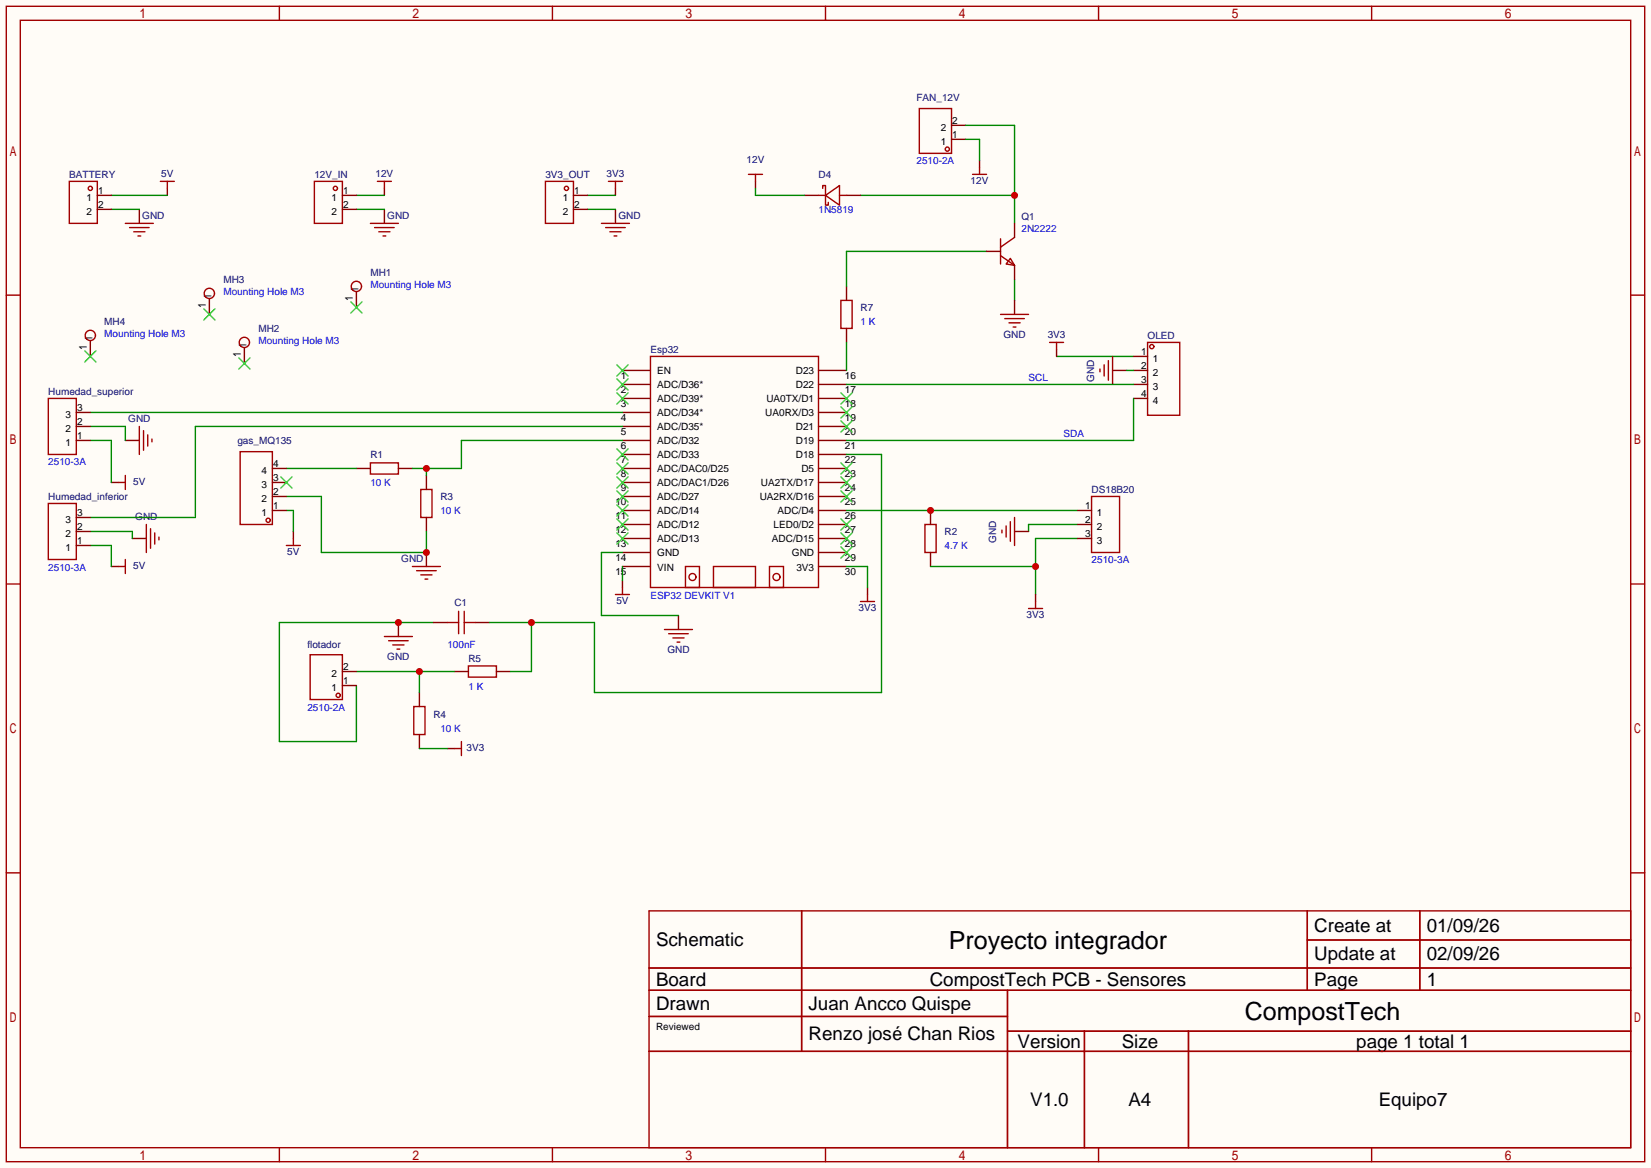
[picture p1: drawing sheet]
<svg xmlns="http://www.w3.org/2000/svg" width="299mm" height="212mm" viewBox="0 0 299 212" stroke-linecap="round" stroke-linejoin="round" font-family="sans-serif">
<path d="M0 0h299.5v211.8h-299.5z" fill="#fffcf7"/>
<g fill="none" stroke="#a10000" stroke-width=".25">
<path d="M1.1 1.1h297.2v209.6h-297.2zM3.7 3.7h292.1v204.5h-292.1zM50.7 1.1v2.6M100.2 1.1v2.6M149.7 1.1v2.6M199.3 1.1v2.6M248.8 1.1v2.6M1.1 53.5h2.6M152.5 54.5h2.1v5.1h-2.1zM295.8 53.5h2.5M118 64.6h30.5v42h-30.5zM67.2 83.9h5.1v2.1h-5.1z"/>
<path d="M76.3 88.8h2.1v5.1h-2.1zM167.8 95.1h2v5.1h-2zM1.1 105.9h2.6M124.3 102.7h2.6v3.9h-2.6zM129.4 102.7h7.6v3.9h-7.6zM139.6 102.7h2.5v3.9h-2.5zM295.8 105.9h2.5M75.1 128.1h2v5.1h-2zM85 120.8h5v2h-5zM1.1 158.3h2.6M295.8 158.3h2.5M117.7 165.2h178.1v43h-178.1z"/>
<path d="M117.7 175.6h178.1M117.7 179.6h178.1M145.4 165.2v25.5M182.7 179.6v28.6M237.1 165.2v14.4M237.1 170.5h58.7M257.5 165.2v14.4M117.7 184.4h65M117.7 190.7h178.1M182.7 187h113.1M196.7 187v21.2M215.6 187v21.2"/>
<path d="M50.7 208.2v2.5M100.2 208.2v2.5M149.7 208.2v2.5M199.3 208.2v2.5M248.8 208.2v2.5"/>
<circle cx="125.6" cy="104.7" r=".63"/>
<circle cx="140.8" cy="104.7" r=".63"/>
</g>
<g fill="none" stroke="#870000" stroke-width=".25">
<path d="M153.5 51.9v2.6M153.5 59.6v2.5M112.9 67.2h5.1M112.9 69.7h5.1M112.9 72.3h5.1M112.9 74.8h5.1M112.9 77.3h5.1M112.9 79.9h5.1M148.5 67.2h5M148.5 69.7h5M148.5 72.3h5M148.5 74.8h5"/>
<path d="M148.5 77.3h5M148.5 79.9h5M64.6 85h2.6M72.3 85h2.5M77.3 86.2v2.6M77.3 93.9v2.5M112.9 90h5.1M112.9 92.6h5.1M112.9 95.1h5.1M112.9 97.7h5.1M112.9 82.4h5.1M112.9 85h5.1"/>
<path d="M112.9 87.5h5.1M148.5 90h5M148.5 92.6h5M148.5 95.1h5M148.5 97.7h5M148.5 82.4h5M148.5 85h5M148.5 87.5h5M168.8 92.6v2.5M112.9 100.2h5.1M112.9 102.7h5.1M148.5 100.2h5"/>
<path d="M148.5 102.7h5M168.8 100.2v2.5M76.1 125.6v2.5M76.1 133.2v2.6M82.4 121.8h2.6M90 121.8h2.6"/>
</g>
<g fill="none" stroke="#3c3" stroke-width=".25">
<path d="M111.9 66.2l2 2M111.9 68.7l2 2M111.9 71.2l2 2.1M113.9 66.2l-2 2M113.9 68.7l-2 2M113.9 71.2l-2 2.1M152.5 71.2l2.1 2.1M152.5 73.8l2.1 2M152.5 76.3l2.1 2.1M154.6 71.2l-2.1 2.1M154.6 73.8l-2.1 2M154.6 76.3l-2.1 2.1"/>
<path d="M111.9 89l2 2.1M111.9 91.6l2 2M111.9 94.1l2 2M111.9 96.6l2 2.1M111.9 81.4l2 2M111.9 83.9l2 2.1M111.9 86.5l2 2M113.9 89l-2 2.1M113.9 91.6l-2 2M113.9 94.1l-2 2M113.9 96.6l-2 2.1M113.9 81.4l-2 2"/>
<path d="M113.9 83.9l-2 2.1M113.9 86.5l-2 2M152.5 83.9l2.1 2.1M152.5 86.5l2.1 2M152.5 89l2.1 2.1M152.5 94.1l2.1 2M152.5 96.6l2.1 2.1M152.5 99.2l2.1 2M154.6 83.9l-2.1 2.1M154.6 86.5l-2.1 2M154.6 89l-2.1 2.1M154.6 94.1l-2.1 2"/>
<path d="M154.6 96.6l-2.1 2.1M154.6 99.2l-2.1 2"/>
</g>
<path d="M191.6 64.6h14M195.5 95.1h-8.9v1.3M195.5 97.7h-7.7v10.1M168.8 102.7h19" fill="none" stroke="#008700" stroke-width=".25"/>
<circle cx="187.8" cy="102.7" r=".63" fill="#c00"/>
<path d="M153.5 92.6h42" fill="none" stroke="#008700" stroke-width=".25"/>
<circle cx="168.8" cy="92.6" r=".63" fill="#c00"/>
<g fill="none" stroke="#870000" stroke-width=".25">
<path d="M25.3 38v2.5M30.4 34.2v1.2M69.7 34.2v1.2M69.7 38v2.5M111.6 34.2v1.2M111.6 38v2.5M137 32.9v1.3M177.7 29.1v1.3M22.7 79.9h2.6M191.6 63.4v1.2M20.2 87.5h1.3M24 97.7h2.5"/>
<path d="M53.2 96.4v1.3M184 96.4h2.6M20.2 102.7h1.3M72.3 112.9v2.5M77.3 100.2v2.5M112.9 105.3v1.3M123.1 111.6v2.6M157.4 106.6v1.2M187.8 107.8v1.3M81.2 135.8h1.2"/>
</g>
<g fill="none" stroke="#a10000" stroke-width=".25">
<path d="M29.1 32.9h2.5M30.4 32.9v1.3M68.5 32.9h2.5M69.7 32.9v1.3M110.4 32.9h2.5M111.6 32.9v1.3M135.8 31.6h2.5M137 31.6v1.3M176.4 31.6h2.5M177.7 30.4v1.2M22.7 40.5h5.1M23.5 41.3h3.6"/>
<path d="M24.3 42h2M25 42.8h.5M67.2 40.5h5.1M67.9 41.3h3.6M68.7 42h2M69.5 42.8h.5M109.1 40.5h5.1M109.9 41.3h3.5M110.6 42h2M111.4 42.8h.5M25.3 77.3v5.1M26 78.1v3.6"/>
<path d="M26.8 78.9v2M27.6 79.6v.5M190.4 62.1h2.5M191.6 62.1v1.3M21.5 87.5h1.2M22.7 86.2v2.6M26.5 95.1v5.1M27.3 95.9v3.5M28.1 96.6v2.1M28.8 97.4v.5M51.9 98.9h2.6M53.2 97.7v1.2"/>
<path d="M181.7 96.1v.5M182.5 95.4v2M183.3 94.6v3.6M184 93.9v5M21.5 102.7h1.2M22.7 101.5v2.5M69.7 115.4h5.1M70.5 116.2h3.5M71.2 117h2.1M72 117.7h.5M74.8 102.7h5.1M75.6 103.5h3.5"/>
<path d="M76.3 104.3h2.1M77.1 105h.5M111.6 107.8h2.6M112.9 106.6v1.2M120.5 114.2h5.1M121.3 114.9h3.5M122 115.7h2.1M122.8 116.5h.5M156.1 109.1h2.5M157.4 107.8v1.3M186.6 110.4h2.5M187.8 109.1v1.3"/>
<path d="M82.4 135.8h1.3M83.7 134.5v2.5"/>
</g>
<g fill="none" stroke="#008700" stroke-width=".25">
<path d="M20.2 35.4h10.2M20.2 38h5.1M64.6 35.4h5.1M64.6 38h5.1M106.6 35.4h5M106.6 38h5M16.4 77.3h6.3v2.6M16.4 79.9h3.8v7.6M16.4 74.8h96.5M112.9 77.3h-77.5v16.6h-19M16.4 96.4h7.6v1.3M16.4 98.9h3.8v3.8"/>
<path d="M51.9 90h6.4v10.2h19v-3.8M51.9 92.6h1.3v3.8M112.9 100.2h-3.8v11.4h14M112.9 102.7v2.6"/>
</g>
<circle cx="77.3" cy="100.2" r=".63" fill="#c00"/>
<path d="M112.9 79.9h-29.2v5.1h-8.9M51.9 85h12.7M77.3 85v1.2" fill="none" stroke="#008700" stroke-width=".25"/>
<circle cx="77.3" cy="85" r=".63" fill="#c00"/>
<path d="M78.6 112.9h-27.9v21.6h13.9v-10.2" fill="none" stroke="#008700" stroke-width=".25"/>
<circle cx="72.3" cy="112.9" r=".63" fill="#c00"/>
<path d="M78.6 112.9h2.6M86.2 112.9h2.6" fill="none" stroke="#870000" stroke-width=".25"/>
<path d="M81.2 112.9h2M83.2 110.9v4M84.2 110.9v4M84.2 112.9h2" fill="none" stroke="#a10000" stroke-width=".25"/>
<path d="M64.6 121.8h17.8M76.1 121.8v3.8" fill="none" stroke="#008700" stroke-width=".25"/>
<circle cx="76.1" cy="121.8" r=".63" fill="#c00"/>
<path d="M153.5 82.4h6.4v43.2h-52.1v-12.7h-19M96.4 112.9v8.9h-3.8" fill="none" stroke="#008700" stroke-width=".25"/>
<circle cx="96.4" cy="112.9" r=".63" fill="#c00"/>
<g fill="none" stroke="#870000" stroke-width=".25">
<path d="M17.7 35.4h2.5M17.7 38h2.5M62.1 35.4h2.5M62.1 38h2.5M104 35.4h2.6M104 38h2.6M172.6 25.3h2.5M172.6 22.7h2.5M38 54.2v2.8M64.6 53v2.8M13.8 79.9h2.6M13.8 77.3h2.6"/>
<path d="M13.8 74.8h2.6M16.4 61.8v2.8M44.3 63.1v2.8M201.8 67.2h2.5M205.6 64.6h2.6M205.6 67.2h2.6M205.6 69.7h2.6M205.6 72.3h2.6M13.8 98.9h2.6M13.8 96.4h2.6M13.8 93.9h2.6M49.4 92.6h2.5"/>
<path d="M49.4 90h2.5M49.4 87.5h2.5M49.4 85h2.5M195.5 92.6h2.5M195.5 95.1h2.5M195.5 97.7h2.5M62.1 124.3h2.5M62.1 121.8h2.5"/>
</g>
<path d="M37 56l2 2M39 56l-2 2M63.6 54.7l2.1 2.1M65.7 54.7l-2.1 2.1M15.4 63.6l2 2.1M17.4 63.6l-2 2.1M43.3 64.9l2 2M45.3 64.9l-2 2M50.9 86.5l2.1 2M53 86.5l-2.1 2" fill="none" stroke="#3c3" stroke-width=".25"/>
<g fill="none" stroke="#a10000" stroke-width=".25">
<path d="M166.8 19.7h5.8v8.1h-5.8zM12.6 32.9h5.1v7.6h-5.1zM57 32.9h5.1v7.6h-5.1zM98.9 32.9h5.1v7.6h-5.1zM8.8 72.3h5v10.1h-5zM199.5 66.9v.5M200.3 66.2v2M201 65.4v3.6M201.8 64.6v5.1M208.2 62.1h5.8v13.2h-5.8zM8.8 91.3h5v10.2h-5zM43.6 81.9h5.8v13.2h-5.8z"/>
<path d="M198 90h5.1v10.2h-5.1zM56.3 118.7h5.8v8.2h-5.8z"/>
<circle cx="16.4" cy="34.2" r=".38"/>
<circle cx="60.8" cy="34.2" r=".38"/>
<circle cx="102.7" cy="34.2" r=".38"/>
<circle cx="171.8" cy="27.1" r=".38"/>
<circle cx="38" cy="53.2" r=".93"/>
<circle cx="64.6" cy="51.9" r=".93"/>
<circle cx="16.4" cy="60.8" r=".93"/>
<circle cx="44.3" cy="62.1" r=".93"/>
<circle cx="208.9" cy="62.9" r=".38"/>
<circle cx="48.6" cy="94.4" r=".38"/>
<circle cx="61.3" cy="126.1" r=".38"/>
</g>
<path d="M156.1 35.4h27.9M175.1 22.7h8.9v17.8M178.9 45.6h-25.4v6.3M184 50.7v3.8M153.5 69.7h52.1M204.3 67.2h1.3M205.6 72.3v7.6h-52.1M153.5 102.7h3.9v3.9M76.1 135.8h5.1" fill="none" stroke="#008700" stroke-width=".25"/>
<circle cx="184" cy="35.4" r=".63" fill="#c00"/>
<path d="M145.9 35.4h2.6M153.5 35.4h2.6M178.9 45.6h2.6M184 40.5v2.6M184 48.1v2.6M184 54.5v2.5" fill="none" stroke="#870000" stroke-width=".25"/>
<path d="M148.5 35.4h1.2M149.2 34.2v-.5h.5v3.5h.5v-.5M149.7 35.4l2.6-1.7v3.5zM152.3 35.4h1.2M181.5 57h5.1M181.5 43.3v4.6M181.5 46.4l2.5 1.7M182.2 57.8h3.6M183 58.5h2M183.3 46.9l.7 1.2-1.5-.2zM183.8 59.3h.5M184 43.1l-2.5 1.7" fill="none" stroke="#a10000" stroke-width=".25"/>
<path d="M137 34.2v1.2h8.9M175.1 25.3h2.6v3.8M153.5 62.1v5.1" fill="none" stroke="#008700" stroke-width=".25"/>
<g font-size="4.5">
<text x="172.1" y="172.1">Proyecto integrador</text>
<text x="225.8" y="185">CompostTech</text>
</g>
<g font-size="3.4">
<text x="119" y="171.5">Schematic</text>
<text x="238.4" y="169">Create at</text>
<text x="258.8" y="169">01/09/26</text>
<text x="119" y="178.7">Board</text>
<text x="168.6" y="178.7">CompostTech PCB - Sensores</text>
<text x="238.4" y="174.2">Update at</text>
<text x="238.4" y="178.7">Page</text>
<text x="258.8" y="174.2">02/09/26</text>
<text x="258.8" y="178.7">1</text>
<text x="119" y="183.1">Drawn</text>
<text x="146.7" y="183.1">Juan Ancco Quispe</text>
<text x="146.7" y="188.7">Renzo josé Chan Rios</text>
<text x="184.6" y="190">Version</text>
<text x="203.5" y="190">Size</text>
<text x="246" y="190">page 1 total 1</text>
<text x="186.9" y="200.6">V1.0</text>
<text x="204.7" y="200.6">A4</text>
<text x="250.1" y="200.6">Equipo7</text>
</g>
<g font-size="1.8" fill="#000080">
<text x="166.2" y="18.4">FAN_12V</text>
<text x="135.4" y="29.6">12V</text>
<text x="12.6" y="32.3">BATTERY</text>
<text x="29.2" y="32.1">5V</text>
<text x="57" y="32.3">12V_IN</text>
<text x="68.1" y="32.1">12V</text>
<text x="98.9" y="32.3">3V3_OUT</text>
<text x="110" y="32.1">3V3</text>
<text x="148.5" y="32.3">D4</text>
<text x="176.1" y="33.4">12V</text>
<text x="25.8" y="39.7">GND</text>
<text x="70.2" y="39.7">GND</text>
<text x="112.2" y="39.7">GND</text>
<text x="185.3" y="40">Q1</text>
<text x="40.5" y="51.4">MH3</text>
<text x="67.2" y="50.1">MH1</text>
<text x="18.9" y="59">MH4</text>
<text x="156.1" y="56.5">R7</text>
<text x="46.9" y="60.3">MH2</text>
<text x="118" y="64.1">Esp32</text>
<text x="182" y="61.3">GND</text>
<text x="190" y="61.3">3V3</text>
<text x="208.2" y="61.6">OLED</text>
<text x="8.8" y="71.7">Humedad_superior</text>
<text x="198.5" y="69.2" transform="rotate(-90 198.5 69.2)">GND</text>
<text x="23.3" y="76.5">GND</text>
<text x="43.1" y="80.6">gas_MQ135</text>
<text x="67.2" y="83.1">R1</text>
<text x="24.2" y="88">5V</text>
<text x="198" y="89.5">DS18B20</text>
<text x="8.8" y="90.8">Humedad_inferior</text>
<text x="24.5" y="94.3">GND</text>
<text x="79.9" y="90.8">R3</text>
<text x="52.1" y="100.7">5V</text>
<text x="72.8" y="101.9">GND</text>
<text x="171.3" y="97.1">R2</text>
<text x="180.7" y="98.4" transform="rotate(-90 180.7 98.4)">GND</text>
<text x="24.2" y="103.2">5V</text>
<text x="82.4" y="109.8">C1</text>
<text x="111.8" y="109.6">5V</text>
<text x="155.7" y="110.8">3V3</text>
<text x="186.2" y="112.1">3V3</text>
<text x="55.8" y="117.4">flotador</text>
<text x="70.2" y="119.7">GND</text>
<text x="85" y="120">R5</text>
<text x="121" y="118.5">GND</text>
<text x="78.6" y="130.1">R4</text>
<text x="84.6" y="136.2">3V3</text>
</g>
<g font-size="1.8">
<text x="170.6" y="23.7">2</text>
<text x="172.7" y="22.4">2</text>
<text x="170.6" y="26.2">1</text>
<text x="172.7" y="25">1</text>
<text x="17.8" y="35.1">1</text>
<text x="62.2" y="35.1">1</text>
<text x="104.1" y="35.1">1</text>
<text x="15.7" y="36.4">1</text>
<text x="15.7" y="38.9">2</text>
<text x="17.8" y="37.7">2</text>
<text x="60.2" y="36.4">1</text>
<text x="60.2" y="38.9">2</text>
<text x="62.2" y="37.7">2</text>
<text x="102.1" y="36.4">1</text>
<text x="102.1" y="38.9">2</text>
<text x="104.1" y="37.7">2</text>
<text x="207" y="64.3">1</text>
<text x="209.1" y="65.6">1</text>
<text x="112.6" y="68.7">1</text>
<text x="112.6" y="71.2">2</text>
<text x="119.2" y="67.9">EN</text>
<text x="119.2" y="70.4">ADC/D36*</text>
<text x="144.3" y="67.9">D23</text>
<text x="144.3" y="70.4">D22</text>
<text x="153.3" y="68.7">16</text>
<text x="153.3" y="71.2">17</text>
<text x="207" y="66.9">2</text>
<text x="207" y="69.4">3</text>
<text x="207" y="72">4</text>
<text x="209.1" y="68.1">2</text>
<text x="209.1" y="70.7">3</text>
<text x="11.9" y="75.8">3</text>
<text x="14" y="77">2</text>
<text x="14" y="74.5">3</text>
<text x="112.6" y="73.8">3</text>
<text x="112.6" y="76.3">4</text>
<text x="119.2" y="73">ADC/D39*</text>
<text x="119.2" y="75.5">ADC/D34*</text>
<text x="138.8" y="75.5">UA0RX/D3</text>
<text x="139" y="73">UA0TX/D1</text>
<text x="153.3" y="73.8">18</text>
<text x="153.3" y="76.3">19</text>
<text x="209.1" y="73.2">4</text>
<text x="11.9" y="80.8">1</text>
<text x="11.9" y="78.3">2</text>
<text x="14" y="79.6">1</text>
<text x="112.6" y="78.9">5</text>
<text x="112.6" y="81.4">6</text>
<text x="112.6" y="83.9">7</text>
<text x="119.2" y="78.1">ADC/D35*</text>
<text x="119.2" y="80.6">ADC/D32</text>
<text x="119.2" y="83.1">ADC/D33</text>
<text x="144.3" y="78.1">D21</text>
<text x="144.3" y="80.6">D19</text>
<text x="144.3" y="83.1">D18</text>
<text x="153.3" y="78.9">20</text>
<text x="153.3" y="81.4">21</text>
<text x="153.3" y="83.9">22</text>
<text x="47.5" y="88.5">3</text>
<text x="47.5" y="85.9">4</text>
<text x="49.5" y="89.7">2</text>
<text x="49.5" y="87.2">3</text>
<text x="49.5" y="84.7">4</text>
<text x="112.6" y="86.5">8</text>
<text x="112.6" y="89">9</text>
<text x="119.2" y="85.7">ADC/DAC0/D25</text>
<text x="119.2" y="88.2">ADC/DAC1/D26</text>
<text x="138" y="88.2">UA2TX/D17</text>
<text x="145.4" y="85.7">D5</text>
<text x="153.3" y="86.5">23</text>
<text x="153.3" y="89">24</text>
<text x="11.9" y="94.8">3</text>
<text x="14" y="93.5">3</text>
<text x="47.5" y="93.5">1</text>
<text x="47.5" y="91">2</text>
<text x="49.5" y="92.3">1</text>
<text x="111.6" y="91.6">10</text>
<text x="111.6" y="94.1">11</text>
<text x="119.2" y="90.8">ADC/D27</text>
<text x="119.2" y="93.3">ADC/D14</text>
<text x="119.2" y="95.8">ADC/D12</text>
<text x="137.8" y="90.8">UA2RX/D16</text>
<text x="140.3" y="95.8">LED0/D2</text>
<text x="141" y="93.3">ADC/D4</text>
<text x="153.3" y="91.6">25</text>
<text x="153.3" y="94.1">26</text>
<text x="196.9" y="92.3">1</text>
<text x="196.9" y="94.8">2</text>
<text x="198.9" y="93.5">1</text>
<text x="11.9" y="99.9">1</text>
<text x="11.9" y="97.4">2</text>
<text x="14" y="98.6">1</text>
<text x="14" y="96.1">2</text>
<text x="111.6" y="96.6">12</text>
<text x="111.6" y="99.2">13</text>
<text x="111.6" y="101.7">14</text>
<text x="119.2" y="98.4">ADC/D13</text>
<text x="119.2" y="100.9">GND</text>
<text x="140" y="98.4">ADC/D15</text>
<text x="143.6" y="100.9">GND</text>
<text x="153.3" y="96.6">27</text>
<text x="153.3" y="99.2">28</text>
<text x="153.3" y="101.7">29</text>
<text x="196.9" y="97.4">3</text>
<text x="198.9" y="96.1">2</text>
<text x="198.9" y="98.6">3</text>
<text x="111.6" y="104.3">15</text>
<text x="119.2" y="103.5">VIN</text>
<text x="144.4" y="103.5">3V3</text>
<text x="153.3" y="104.3">30</text>
<text x="60.2" y="125.3">1</text>
<text x="60.2" y="122.8">2</text>
<text x="62.2" y="124">1</text>
<text x="62.2" y="121.5">2</text>
<text x="119" y="186.9">Reviewed</text>
</g>
<g font-size="1.8" fill="#00f">
<text x="166.2" y="29.8">2510-2A</text>
<text x="148.5" y="38.7">1N5819</text>
<text x="185.3" y="42">2N2222</text>
<text x="40.5" y="53.4">Mounting Hole M3</text>
<text x="67.2" y="52.2">Mounting Hole M3</text>
<text x="156.1" y="59">1 K</text>
<text x="18.9" y="61.1">Mounting Hole M3</text>
<text x="46.9" y="62.3">Mounting Hole M3</text>
<text x="186.6" y="69.2">SCL</text>
<text x="192.9" y="79.3">SDA</text>
<text x="8.8" y="84.4">2510-3A</text>
<text x="67.2" y="88.2">10 K</text>
<text x="79.9" y="93.3">10 K</text>
<text x="171.3" y="99.7">4.7 K</text>
<text x="8.8" y="103.5">2510-3A</text>
<text x="198" y="102.2">2510-3A</text>
<text x="118" y="108.5">ESP32 DEVKIT V1</text>
<text x="81.2" y="117.4">100nF</text>
<text x="85" y="125.1">1 K</text>
<text x="55.8" y="128.9">2510-2A</text>
<text x="79.9" y="132.7">10 K</text>
</g>
</svg>
